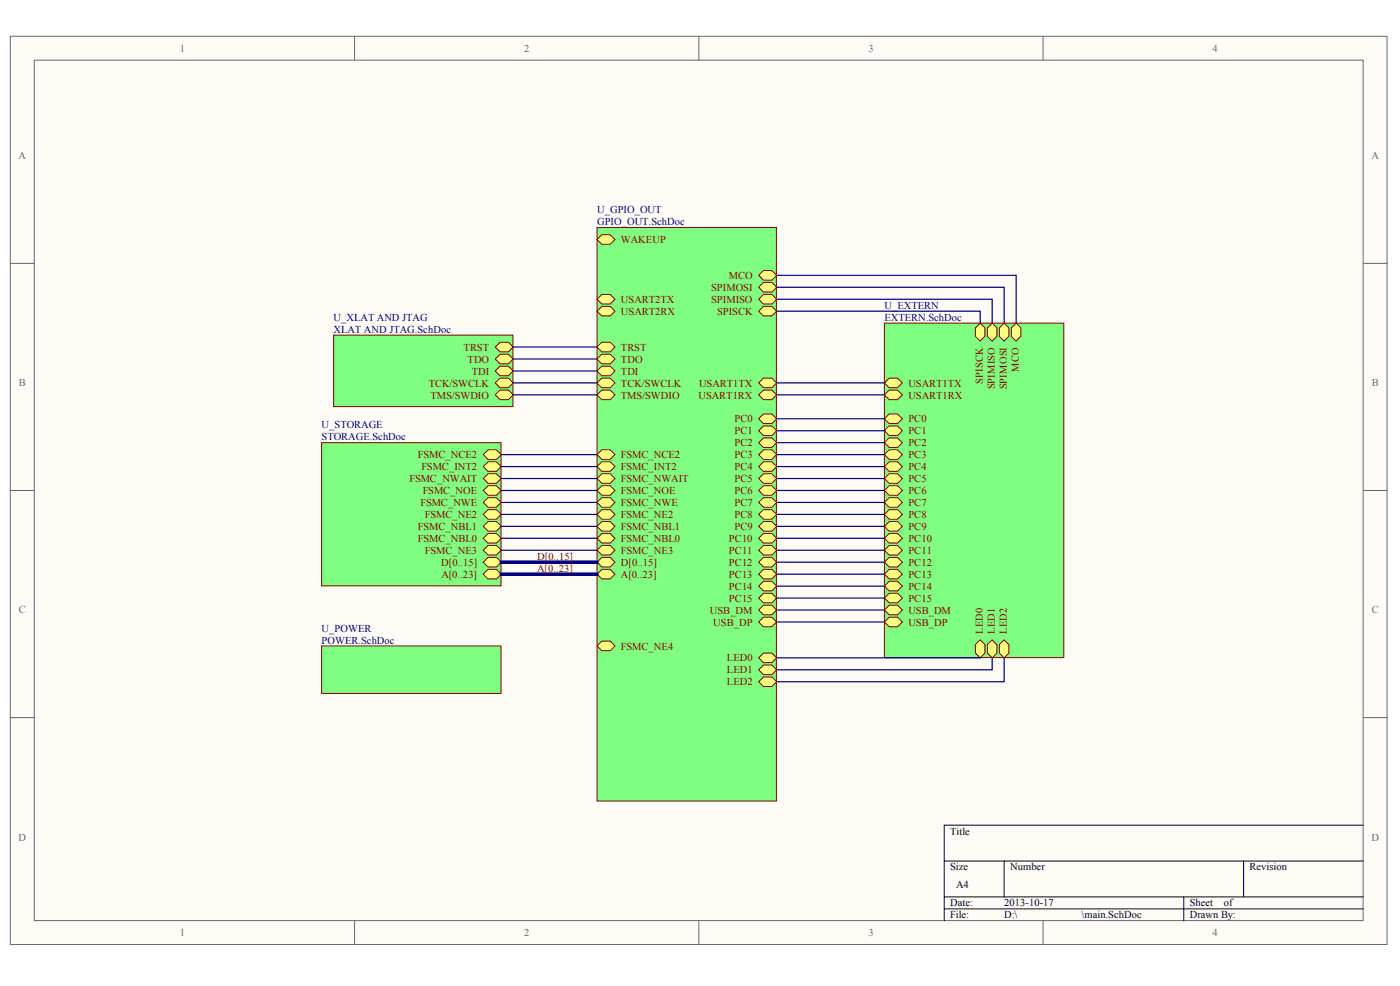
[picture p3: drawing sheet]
<svg xmlns="http://www.w3.org/2000/svg" width="286mm" height="201mm" viewBox="0 0 286 201" stroke-linecap="round" stroke-linejoin="round" font-family="sans-serif">
<g fill="#fffcf8" stroke="#6a6a6a" stroke-width=".2">
<path d="M2.1 7.4h281v185.2h-281z"/>
<path d="M7 12.3h271.2v175.4h-271.2z"/>
</g>
<path d="M72.4 7.4v4.9M142.6 7.4v4.9M212.9 7.4v4.9M2.1 53.7h4.9M278.3 53.7h4.9M2.1 100h4.9M278.3 100h4.9M2.1 146.3h4.9M278.3 146.3h4.9M72.4 187.8v4.9M142.6 187.8v4.9M212.9 187.8v4.9" fill="none" stroke="#6a6a6a" stroke-width=".2"/>
<path d="M192.7 175.6h85.6M205 175.6v7.3M253.8 175.6v7.3M278.3 168.3h-85.6v19.5M192.7 182.9h85.6M192.7 185.4h85.6M241.6 182.9v4.9" fill="none" stroke="#000" stroke-width=".2"/>
<path d="M121.9 46.4h36.6v117h-36.6z" fill="#80ff80" stroke="#800000" stroke-width=".2"/>
<g fill="#ffff80" stroke="#800000" stroke-width=".2">
<path d="M121.9 48.8l.9-.9h1.7l1 .9-1 1h-1.7z" fill-rule="evenodd"/>
<path d="M121.9 61l.9-.9h1.7l1 .9-1 1h-1.7z" fill-rule="evenodd"/>
<path d="M121.9 63.5l.9-1h1.7l1 1-1 .9h-1.7z" fill-rule="evenodd"/>
<path d="M154.9 63.5l.9-1h1.7l1 1-1 .9h-1.7z" fill-rule="evenodd"/>
<path d="M154.9 61l.9-.9h1.7l1 .9-1 1h-1.7z" fill-rule="evenodd"/>
<path d="M154.9 58.6l.9-1h1.7l1 1-1 1h-1.7z" fill-rule="evenodd"/>
<path d="M154.9 56.2l.9-1h1.7l1 1-1 .9h-1.7z" fill-rule="evenodd"/>
<path d="M154.9 78.1l.9-1h1.7l1 1-1 1h-1.7z" fill-rule="evenodd"/>
<path d="M154.9 80.5l.9-.9h1.7l1 .9-1 1h-1.7z" fill-rule="evenodd"/>
<path d="M121.9 80.5l.9-.9h1.7l1 .9-1 1h-1.7z" fill-rule="evenodd"/>
<path d="M121.9 78.1l.9-1h1.7l1 1-1 1h-1.7z" fill-rule="evenodd"/>
<path d="M121.9 75.7l.9-1h1.7l1 1-1 .9h-1.7z" fill-rule="evenodd"/>
<path d="M121.9 73.2l.9-1h1.7l1 1-1 1h-1.7z" fill-rule="evenodd"/>
<path d="M121.9 70.8l.9-1h1.7l1 1-1 1h-1.7z" fill-rule="evenodd"/>
<path d="M121.9 117.1l.9-1h1.7l1 1-1 1h-1.7z" fill-rule="evenodd"/>
<path d="M121.9 114.7l.9-1h1.7l1 1-1 .9h-1.7z" fill-rule="evenodd"/>
<path d="M154.9 124.4l.9-1h1.7l1 1-1 1h-1.7z" fill-rule="evenodd"/>
<path d="M154.9 126.8l.9-.9h1.7l1 .9-1 1h-1.7z" fill-rule="evenodd"/>
<path d="M121.9 131.7l.9-1h1.7l1 1-1 1h-1.7z" fill-rule="evenodd"/>
<path d="M121.9 112.2l.9-1h1.7l1 1-1 1h-1.7z" fill-rule="evenodd"/>
<path d="M121.9 104.9l.9-1h1.7l1 1-1 1h-1.7z" fill-rule="evenodd"/>
<path d="M121.9 95.2l.9-1h1.7l1 1-1 .9h-1.7z" fill-rule="evenodd"/>
<path d="M121.9 107.3l.9-.9h1.7l1 .9-1 1h-1.7z" fill-rule="evenodd"/>
<path d="M121.9 109.8l.9-1h1.7l1 1-1 1h-1.7z" fill-rule="evenodd"/>
<path d="M121.9 92.7l.9-1h1.7l1 1-1 1h-1.7z" fill-rule="evenodd"/>
<path d="M121.9 97.6l.9-1h1.7l1 1-1 1h-1.7z" fill-rule="evenodd"/>
<path d="M121.9 102.5l.9-1h1.7l1 1-1 .9h-1.7z" fill-rule="evenodd"/>
<path d="M121.9 100l.9-.9h1.7l1 .9-1 1h-1.7z" fill-rule="evenodd"/>
<path d="M154.9 134.2l.9-1h1.7l1 1-1 .9h-1.7z" fill-rule="evenodd"/>
<path d="M154.9 136.6l.9-1h1.7l1 1-1 1h-1.7z" fill-rule="evenodd"/>
<path d="M154.9 139l.9-.9h1.7l1 .9-1 1h-1.7z" fill-rule="evenodd"/>
<path d="M154.9 85.4l.9-1h1.7l1 1-1 1h-1.7z" fill-rule="evenodd"/>
<path d="M154.9 87.8l.9-.9h1.7l1 .9-1 1h-1.7z" fill-rule="evenodd"/>
<path d="M154.9 90.3l.9-1h1.7l1 1-1 1h-1.7z" fill-rule="evenodd"/>
<path d="M154.9 92.7l.9-1h1.7l1 1-1 1h-1.7z" fill-rule="evenodd"/>
<path d="M154.9 95.2l.9-1h1.7l1 1-1 .9h-1.7z" fill-rule="evenodd"/>
<path d="M154.9 97.6l.9-1h1.7l1 1-1 1h-1.7z" fill-rule="evenodd"/>
<path d="M154.9 100l.9-.9h1.7l1 .9-1 1h-1.7z" fill-rule="evenodd"/>
<path d="M154.9 102.5l.9-1h1.7l1 1-1 .9h-1.7z" fill-rule="evenodd"/>
<path d="M154.9 104.9l.9-1h1.7l1 1-1 1h-1.7z" fill-rule="evenodd"/>
<path d="M154.9 107.3l.9-.9h1.7l1 .9-1 1h-1.7z" fill-rule="evenodd"/>
<path d="M154.9 109.8l.9-1h1.7l1 1-1 1h-1.7z" fill-rule="evenodd"/>
<path d="M154.9 112.2l.9-1h1.7l1 1-1 1h-1.7z" fill-rule="evenodd"/>
<path d="M154.9 114.7l.9-1h1.7l1 1-1 .9h-1.7z" fill-rule="evenodd"/>
<path d="M154.9 117.1l.9-1h1.7l1 1-1 1h-1.7z" fill-rule="evenodd"/>
<path d="M154.9 119.5l.9-.9h1.7l1 .9-1 1h-1.7z" fill-rule="evenodd"/>
<path d="M154.9 122l.9-1h1.7l1 1-1 .9h-1.7z" fill-rule="evenodd"/>
</g>
<path d="M65.6 90.3h36.7v29.2h-36.7z" fill="#80ff80" stroke="#800000" stroke-width=".2"/>
<g fill="#ffff80" stroke="#800000" stroke-width=".2">
<path d="M98.6 117.1l1-1h1.7l1 1-1 1h-1.7z" fill-rule="evenodd"/>
<path d="M98.6 114.7l1-1h1.7l1 1-1 .9h-1.7z" fill-rule="evenodd"/>
<path d="M98.6 112.2l1-1h1.7l1 1-1 1h-1.7z" fill-rule="evenodd"/>
<path d="M98.6 109.8l1-1h1.7l1 1-1 1h-1.7z" fill-rule="evenodd"/>
<path d="M98.6 107.3l1-.9h1.7l1 .9-1 1h-1.7z" fill-rule="evenodd"/>
<path d="M98.6 104.9l1-1h1.7l1 1-1 1h-1.7z" fill-rule="evenodd"/>
<path d="M98.6 102.5l1-1h1.7l1 1-1 .9h-1.7z" fill-rule="evenodd"/>
<path d="M98.6 100l1-.9h1.7l1 .9-1 1h-1.7z" fill-rule="evenodd"/>
<path d="M98.6 97.6l1-1h1.7l1 1-1 1h-1.7z" fill-rule="evenodd"/>
<path d="M98.6 95.2l1-1h1.7l1 1-1 .9h-1.7z" fill-rule="evenodd"/>
<path d="M98.6 92.7l1-1h1.7l1 1-1 1h-1.7z" fill-rule="evenodd"/>
</g>
<path d="M68.1 68.3h36.6v14.6h-36.6z" fill="#80ff80" stroke="#800000" stroke-width=".2"/>
<g fill="#ffff80" stroke="#800000" stroke-width=".2">
<path d="M101.1 80.5l1-.9h1.7l1 .9-1 1h-1.7z" fill-rule="evenodd"/>
<path d="M101.1 78.1l1-1h1.7l1 1-1 1h-1.7z" fill-rule="evenodd"/>
<path d="M101.1 75.7l1-1h1.7l1 1-1 .9h-1.7z" fill-rule="evenodd"/>
<path d="M101.1 73.2l1-1h1.7l1 1-1 1h-1.7z" fill-rule="evenodd"/>
<path d="M101.1 70.8l1-1h1.7l1 1-1 1h-1.7z" fill-rule="evenodd"/>
</g>
<path d="M180.5 65.9h36.6v68.2h-36.6z" fill="#80ff80" stroke="#800000" stroke-width=".2"/>
<g fill="#ffff80" stroke="#800000" stroke-width=".2">
<path d="M180.5 124.4l1-1h1.7l1 1-1 1h-1.7z" fill-rule="evenodd"/>
<path d="M180.5 126.8l1-.9h1.7l1 .9-1 1h-1.7z" fill-rule="evenodd"/>
<path d="M199.1 131.5l1-1 .9 1v1.7l-.9 1-1-1z" fill-rule="evenodd"/>
<path d="M201.5 131.5l1-1 1 1v1.7l-1 1-1-1z" fill-rule="evenodd"/>
<path d="M204 131.5l1-1 .9 1v1.7l-.9 1-1-1z" fill-rule="evenodd"/>
<path d="M180.5 78.1l1-1h1.7l1 1-1 1h-1.7z" fill-rule="evenodd"/>
<path d="M180.5 80.5l1-.9h1.7l1 .9-1 1h-1.7z" fill-rule="evenodd"/>
<path d="M180.5 85.4l1-1h1.7l1 1-1 1h-1.7z" fill-rule="evenodd"/>
<path d="M180.5 87.8l1-.9h1.7l1 .9-1 1h-1.7z" fill-rule="evenodd"/>
<path d="M180.5 90.3l1-1h1.7l1 1-1 1h-1.7z" fill-rule="evenodd"/>
<path d="M180.5 92.7l1-1h1.7l1 1-1 1h-1.7z" fill-rule="evenodd"/>
<path d="M180.5 95.2l1-1h1.7l1 1-1 .9h-1.7z" fill-rule="evenodd"/>
<path d="M180.5 97.6l1-1h1.7l1 1-1 1h-1.7z" fill-rule="evenodd"/>
<path d="M180.5 100l1-.9h1.7l1 .9-1 1h-1.7z" fill-rule="evenodd"/>
<path d="M180.5 102.5l1-1h1.7l1 1-1 .9h-1.7z" fill-rule="evenodd"/>
<path d="M180.5 104.9l1-1h1.7l1 1-1 1h-1.7z" fill-rule="evenodd"/>
<path d="M180.5 107.3l1-.9h1.7l1 .9-1 1h-1.7z" fill-rule="evenodd"/>
<path d="M180.5 109.8l1-1h1.7l1 1-1 1h-1.7z" fill-rule="evenodd"/>
<path d="M180.5 112.2l1-1h1.7l1 1-1 1h-1.7z" fill-rule="evenodd"/>
<path d="M180.5 114.7l1-1h1.7l1 1-1 .9h-1.7z" fill-rule="evenodd"/>
<path d="M180.5 117.1l1-1h1.7l1 1-1 1h-1.7z" fill-rule="evenodd"/>
<path d="M180.5 119.5l1-.9h1.7l1 .9-1 1h-1.7z" fill-rule="evenodd"/>
<path d="M180.5 122l1-1h1.7l1 1-1 .9h-1.7z" fill-rule="evenodd"/>
<path d="M199.1 66.9l1-1 .9 1v1.7l-.9 1-1-1z" fill-rule="evenodd"/>
<path d="M201.5 66.9l1-1 1 1v1.7l-1 1-1-1z" fill-rule="evenodd"/>
<path d="M204 66.9l1-1 .9 1v1.7l-.9 1-1-1z" fill-rule="evenodd"/>
<path d="M206.4 66.9l1-1 1 1v1.7l-1 1-1-1z" fill-rule="evenodd"/>
</g>
<g fill="none" stroke="#000080" stroke-width=".24">
<path d="M158.5 56.2h48.9v9.7M158.5 58.6h46.5v7.3M104.8 70.8h17.1M104.8 73.2h17.1M104.8 75.7h17.1M104.8 78.1h17.1M158.5 61h44v4.9M158.5 63.5h41.6v2.4M158.5 78.1h22M102.3 92.7h19.6M102.3 95.2h19.6M102.3 97.6h19.6"/>
<path d="M104.8 80.5h17.1M158.5 80.5h22M158.5 92.7h22M158.5 95.2h22M158.5 97.6h22M158.5 85.4h22M158.5 87.8h22M158.5 90.3h22M102.3 100h19.6M102.3 102.5h19.6M102.3 104.9h19.6M102.3 107.3h19.6"/>
<path d="M102.3 109.8h19.6M102.3 112.2h19.6M158.5 100h22M158.5 102.5h22M158.5 104.9h22M158.5 107.3h22M158.5 109.8h22M158.5 112.2h22M158.5 114.7h22M158.5 117.1h22M158.5 119.5h22M158.5 122h22"/>
<path d="M158.5 124.4h22M158.5 126.8h22M158.5 134.2h41.6M202.5 134.2v2.4h-44M205 134.2v4.8h-46.5"/>
</g>
<path d="M65.6 131.7h36.7v9.7h-36.7z" fill="#80ff80" stroke="#800000" stroke-width=".2"/>
<path d="M102.3 114.7h19.6M102.3 117.1h19.6" fill="none" stroke="#000080" stroke-width=".73"/>
<g font-size="2.1" fill="#6a6a6a">
<text x="36.7" y="10.6">1</text>
<text x="107" y="10.6">2</text>
<text x="177.2" y="10.6">3</text>
<text x="247.5" y="10.6">4</text>
<text x="3.8" y="32.5">A</text>
<text x="280" y="32.5">A</text>
<text x="3.8" y="78.8">B</text>
<text x="280" y="78.8">B</text>
<text x="3.8" y="125.1">C</text>
<text x="280" y="125.1">C</text>
<text x="3.8" y="171.4">D</text>
<text x="279.9" y="171.4">D</text>
<text x="36.7" y="190.9">1</text>
<text x="107" y="190.9">2</text>
<text x="177.2" y="190.9">3</text>
<text x="247.5" y="190.9">4</text>
</g>
<g font-size="2.1" fill="#000080">
<text x="121.9" y="43.5">U_GPIO_OUT</text>
<text x="121.9" y="45.9">GPIO_OUT.SchDoc</text>
<text x="68.1" y="65.4">U_XLAT AND JTAG</text>
<text x="180.5" y="63">U_EXTERN</text>
<text x="180.5" y="65.4">EXTERN.SchDoc</text>
<text x="68.1" y="67.9">XLAT AND JTAG.SchDoc</text>
<text x="65.6" y="87.4">U_STORAGE</text>
<text x="65.6" y="89.8">STORAGE.SchDoc</text>
<text x="65.6" y="128.8">U_POWER</text>
<text x="65.6" y="131.2">POWER.SchDoc</text>
</g>
<g font-size="2.1" fill="#800000">
<text x="126.7" y="49.6">WAKEUP</text>
<text x="145.2" y="59.3">SPIMOSI</text>
<text x="148.7" y="56.9">MCO</text>
<text x="126.7" y="61.8">USART2TX</text>
<text x="126.7" y="64.2">USART2RX</text>
<text x="145.2" y="61.8">SPIMISO</text>
<text x="146.3" y="64.2">SPISCK</text>
<text x="94.6" y="71.5">TRST</text>
<text x="126.7" y="71.5">TRST</text>
<text x="95.4" y="74">TDO</text>
<text x="96.3" y="76.4">TDI</text>
<text x="126.7" y="76.4">TDI</text>
<text x="126.7" y="74">TDO</text>
<text x="208" y="75.8" transform="rotate(-90 208 75.8)">MCO</text>
<text x="87.5" y="78.8">TCK/SWCLK</text>
<text x="87.9" y="81.3">TMS/SWDIO</text>
<text x="126.7" y="81.3">TMS/SWDIO</text>
<text x="126.7" y="78.8">TCK/SWCLK</text>
<text x="142.6" y="81.3">USART1RX</text>
<text x="142.7" y="78.8">USART1TX</text>
<text x="185.4" y="78.8">USART1TX</text>
<text x="185.4" y="81.3">USART1RX</text>
<text x="200.6" y="78.2" transform="rotate(-90 200.6 78.2)">SPISCK</text>
<text x="203.1" y="79.4" transform="rotate(-90 203.1 79.4)">SPIMISO</text>
<text x="205.5" y="79.4" transform="rotate(-90 205.5 79.4)">SPIMOSI</text>
<text x="149.9" y="86.1">PC0</text>
<text x="149.9" y="88.6">PC1</text>
<text x="185.4" y="86.1">PC0</text>
<text x="185.4" y="88.6">PC1</text>
<text x="85.3" y="93.5">FSMC_NCE2</text>
<text x="86" y="95.9">FSMC_INT2</text>
<text x="126.7" y="95.9">FSMC_INT2</text>
<text x="126.7" y="93.5">FSMC_NCE2</text>
<text x="149.9" y="91">PC2</text>
<text x="149.9" y="93.5">PC3</text>
<text x="149.9" y="95.9">PC4</text>
<text x="185.4" y="91">PC2</text>
<text x="185.4" y="93.5">PC3</text>
<text x="185.4" y="95.9">PC4</text>
<text x="83.6" y="98.3">FSMC_NWAIT</text>
<text x="86.3" y="100.8">FSMC_NOE</text>
<text x="126.7" y="98.3">FSMC_NWAIT</text>
<text x="126.7" y="100.8">FSMC_NOE</text>
<text x="149.9" y="98.3">PC5</text>
<text x="149.9" y="100.8">PC6</text>
<text x="185.4" y="98.3">PC5</text>
<text x="185.4" y="100.8">PC6</text>
<text x="85.8" y="103.2">FSMC_NWE</text>
<text x="86.7" y="105.6">FSMC_NE2</text>
<text x="126.7" y="105.6">FSMC_NE2</text>
<text x="126.7" y="103.2">FSMC_NWE</text>
<text x="149.9" y="103.2">PC7</text>
<text x="149.9" y="105.6">PC8</text>
<text x="185.4" y="103.2">PC7</text>
<text x="185.4" y="105.6">PC8</text>
<text x="85.3" y="110.5">FSMC_NBL0</text>
<text x="85.3" y="108.1">FSMC_NBL1</text>
<text x="86.7" y="113">FSMC_NE3</text>
<text x="126.7" y="113">FSMC_NE3</text>
<text x="126.7" y="108.1">FSMC_NBL1</text>
<text x="126.7" y="110.5">FSMC_NBL0</text>
<text x="148.8" y="110.5">PC10</text>
<text x="148.8" y="113">PC11</text>
<text x="149.9" y="108.1">PC9</text>
<text x="185.4" y="108.1">PC9</text>
<text x="185.4" y="110.5">PC10</text>
<text x="185.4" y="113">PC11</text>
<text x="90.1" y="115.4">D[0..15]</text>
<text x="90.1" y="117.8">A[0..23]</text>
<text x="109.6" y="114.2">D[0..15]</text>
<text x="109.6" y="116.6">A[0..23]</text>
<text x="126.7" y="117.8">A[0..23]</text>
<text x="126.7" y="115.4">D[0..15]</text>
<text x="148.8" y="115.4">PC12</text>
<text x="148.8" y="117.8">PC13</text>
<text x="185.4" y="115.4">PC12</text>
<text x="185.4" y="117.8">PC13</text>
<text x="144.9" y="125.1">USB_DM</text>
<text x="148.8" y="120.3">PC14</text>
<text x="148.8" y="122.7">PC15</text>
<text x="185.4" y="125.1">USB_DM</text>
<text x="185.4" y="120.3">PC14</text>
<text x="185.4" y="122.7">PC15</text>
<text x="145.6" y="127.6">USB_DP</text>
<text x="185.4" y="127.6">USB_DP</text>
<text x="200.6" y="129.3" transform="rotate(-90 200.6 129.3)">LED0</text>
<text x="203.1" y="129.3" transform="rotate(-90 203.1 129.3)">LED1</text>
<text x="205.5" y="129.3" transform="rotate(-90 205.5 129.3)">LED2</text>
<text x="126.7" y="132.5">FSMC_NE4</text>
<text x="148.4" y="134.9">LED0</text>
<text x="148.4" y="137.3">LED1</text>
<text x="148.4" y="139.8">LED2</text>
</g>
<g font-size="2.1">
<text x="194" y="170.2">Title</text>
<text x="194" y="177.5">Size</text>
<text x="206.2" y="177.5">Number</text>
<text x="255.1" y="177.5">Revision</text>
<text x="194" y="184.8">Date:</text>
<text x="195.2" y="181.2">A4</text>
<text x="205" y="184.8">2013-10-17</text>
<text x="242.8" y="184.8">Sheet</text>
<text x="249.8" y="184.8">of</text>
<text x="194" y="187.3">File:</text>
<text x="205" y="187.3">D:\</text>
<text x="220.8" y="187.3">\main.SchDoc</text>
<text x="242.8" y="187.3">Drawn By:</text>
</g>
</svg>
